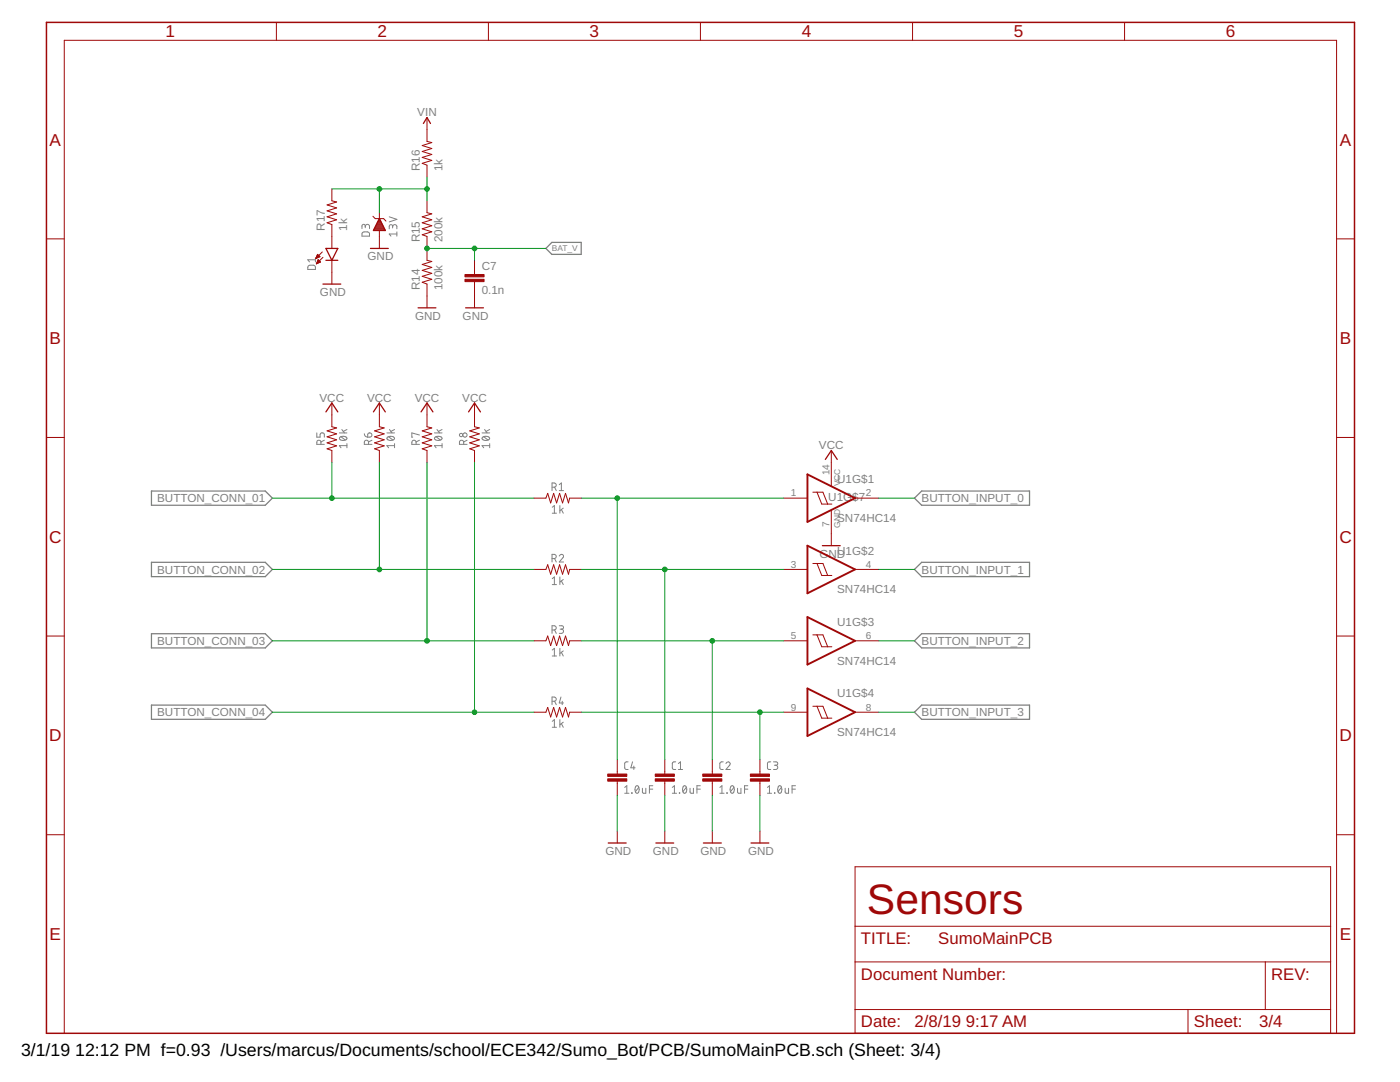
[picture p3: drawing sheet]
<svg xmlns="http://www.w3.org/2000/svg" width="279mm" height="216mm" viewBox="0 0 279 216" stroke-linecap="round" stroke-linejoin="round" font-family="sans-serif">
<g fill="none" stroke="#808080" stroke-width=".2">
<path d="M61.6 53l.2-.1 .9 .1 .2 .2v.6h-1.5zM62.9 51.4v.9M62.9 51.8h-1.5l.4 .5M72.3 46.4l.3-.1h.9l.2 .2v.6h-1.5zM72.9 45.2a.42 .42 0 0 1 .4-.4 .42 .42 0 0 1 .4 .4v.4M72.9 45.4v-.4l-.4-.2-.2 .2-.1 .6M77.7 43.3l1.5 .5-1.5 .5M78.4 45.2a.42 .42 0 0 1 .4-.4 .42 .42 0 0 1 .4 .4v.5M78.4 45.5l-.1-.5-.3-.2-.3 .2v.7M79.2 46.7h-1.5l.3 .4M79.2 46.3v.8M63.2 86.4v.8h.7v-.5a.43 .43 0 0 1 .4-.3 .43 .43 0 0 1 .4 .3v.5"/>
<path d="M64.1 88.7v-.4a.41 .41 0 0 0-.5-.5 .41 .41 0 0 0-.4 .5v.4h1.5M64.7 87.8l-.6 .4M67.7 86.4h1.5M67.8 87.2a.94 .94 0 0 1 1.4 .3 .88 .88 0 0 1-1.5 0zM68.1 87.1l.8 .7M68.2 85.7l.5 .7M69.2 88.9h-1.5l.4 .4M69.2 88.5v.8M69.2 85.7l-.7 .4M72.7 86.6l.1 .4 .6 .2M73.5 86.5a.43 .43 0 0 1 .7 .1 .43 .43 0 0 1-.4 .6h-.4zM73.6 88.7v-.4a.42 .42 0 0 0-.5-.5 .42 .42 0 0 0-.4 .5v.4h1.5"/>
<path d="M74.2 87.8l-.6 .4M77.2 86.4h1.5M77.3 87.2a.96 .96 0 0 1 1.4 .3 .9 .9 0 0 1-1.5 0zM77.6 87.1l.8 .7M77.7 85.7l.5 .7M78.7 88.9h-1.5l.4 .4M78.7 88.5v.8M78.7 85.7l-.7 .4M83 88.7v-.4a.42 .42 0 0 0-.4-.5 .42 .42 0 0 0-.4 .5v.4h1.5M83.7 86.8l-1.5-.4v.8h.2M83.7 87.8l-.7 .4M86.7 86.4h1.5"/>
<path d="M86.8 87.2a.84 .84 0 0 1 1.4 .4 .97 .97 0 0 1-1.5-.1zM87 87.1l.9 .7M87.2 85.7l.5 .7M88.2 88.9h-1.5l.3 .4M88.2 88.5v.8M88.2 85.7l-.7 .4M92.5 88.7v-.4a.42 .42 0 0 0-.4-.5 .42 .42 0 0 0-.4 .5v.4h1.5M93.2 87.8l-.7 .4M96.2 86.4h1.5M96.3 87.2a.96 .96 0 0 1 1.4 .3 .9 .9 0 0 1-1.5 0zM96.5 87.1l.9 .7M96.7 85.7l.5 .7"/>
<path d="M97.7 88.9h-1.5l.3 .4M97.7 88.5v.8M97.7 85.7l-.7 .4M110.2 97.2h.4a.42 .42 0 0 0 .4-.4 .42 .42 0 0 0-.4-.4h-.4v1.5M110.7 97.2l.3 .7M111.6 96.7l.4-.3v1.5M111.6 97.9h.9M110.2 111.5h.4a.42 .42 0 0 0 .4-.5 .42 .42 0 0 0-.4-.4h-.4v1.5M110.2 101.2l.4-.3v1.5M110.2 115.5l.4-.4v1.5M110.2 102.4h.9M110.2 116.6h.9"/>
<path d="M110.7 111.5l.3 .6M111.6 111a.42 .42 0 0 1 .6-.4 .42 .42 0 0 1 .1 .7l-.7 .8h.9M111.7 100.9v1.5M111.7 115.1v1.5M112 101.7l.4 .7M112 115.9l.4 .7M112.4 101.4l-.7 .5M112.4 115.6l-.7 .5M110.2 125.7h.4a.42 .42 0 0 0 .4-.4 .42 .42 0 0 0-.4-.4h-.4v1.5M110.2 139.9h.4a.42 .42 0 0 0 .4-.4 .42 .42 0 0 0-.4-.4h-.4v1.5M110.2 129.7l.4-.3v1.5M110.2 130.9h.9"/>
<path d="M110.7 125.7l.3 .7M110.7 139.9l.3 .7M111.6 124.9h.7l.2 .2-.2 .4h-.5M111.7 129.4v1.5M112 139.1l-.4 1.2h.9M112 125.5a.42 .42 0 0 1 .5 .5 .42 .42 0 0 1-.5 .4h-.4M112 130.2l.4 .7M112.2 139.9v.7M112.4 129.9l-.7 .5M110.2 143.9l.4-.3v1.5M110.2 145.1h.9M111.7 143.6v1.5"/>
<path d="M112 144.4l.4 .7M112.4 144.1l-.7 .5M124.7 158.3h.8M124.7 157.1l.4-.3v1.5M125.3 152l-.4 .1-.2 .3v.9l.2 .2h.4M126.1 158.2l.1 .1zM126.2 152l-.3 1.2h.8M126.5 152.9v.6M126.9 156.9l.2-.1a.88 .88 0 0 1 0 1.5 .93 .93 0 0 1-.2-1.4zM127.5 157.1l-.7 .8M128.2 157.3v.8l.3 .2h.4v-1M129.6 157.5h.7"/>
<path d="M130.3 156.8h-.7v1.5M134.2 157.1l.4-.3v1.5M134.2 158.3h.8M134.9 152l-.5 .1-.2 .3v.9l.2 .2h.5M135.4 153.5h.8M135.4 152.4l.4-.4v1.5M135.6 158.2l.1 .1zM136.4 156.9l.2-.1a.88 .88 0 0 1 0 1.5 .96 .96 0 0 1-.2-1.4zM137 157.1l-.7 .8M137.7 157.3v.8l.3 .2h.4v-1M139.1 157.5h.7M139.8 156.8h-.7v1.5"/>
<path d="M143.7 158.3h.8M143.7 157.1l.4-.3v1.5M144.3 152l-.4 .1-.2 .3v.9l.2 .2h.4M144.9 152.4a.41 .41 0 0 1 .6-.4 .41 .41 0 0 1 .1 .7l-.7 .8h.8M145.1 158.2v.1zM145.9 156.9l.2-.1a.88 .88 0 0 1 0 1.5 .93 .93 0 0 1-.2-1.4zM146.5 157.1l-.7 .8M147.2 157.3v.8l.2 .2h.5v-1M148.6 157.5h.6M149.2 156.8h-.6v1.5M153.2 158.3h.8M153.2 157.1l.4-.3v1.5"/>
<path d="M153.8 152l-.4 .1-.2 .3v.9l.2 .2h.4M154.4 152l.6 .1 .2 .2-.2 .4h-.5M154.6 158.2v.1zM154.8 152.7a.42 .42 0 0 1 .4 .4 .42 .42 0 0 1-.4 .4h-.4M155.4 156.9l.2-.1a.88 .88 0 0 1 0 1.5 .96 .96 0 0 1-.2-1.4zM156 157.1l-.7 .8M156.7 157.3v.8l.3 .2h.4v-1M158.1 157.5h.6M158.7 156.8h-.6v1.5"/>
<circle cx="92" cy="86.8" r=".34"/>
<circle cx="92.8" cy="86.8" r=".43"/>
</g>
<path d="M110.1 48.4h5.9v2.4h-5.9l-1.2-1.2zM30.2 98h22.7l1.5 1.4-1.5 1.4h-22.7zM182.5 99.4l1.4-1.4h21.6v2.8h-21.6zM30.2 112.2h22.7l1.5 1.4-1.5 1.5h-22.7zM182.5 113.6l1.4-1.4h21.6v2.9h-21.6zM30.2 126.4h22.7l1.5 1.5-1.5 1.4h-22.7zM182.5 127.9l1.4-1.5h21.6v2.9h-21.6zM30.2 140.7h22.7l1.5 1.4-1.5 1.4h-22.7zM182.5 142.1l1.4-1.4h21.6v2.8h-21.6z" fill="none" stroke="#808080" stroke-width=".25"/>
<path d="M161.1 94.7l9.5 4.7-9.5 4.7zM161.1 108.9l9.5 4.7-9.5 4.8zM161.1 123.1l9.5 4.8-9.5 4.7zM161.1 137.4l9.5 4.7-9.5 4.8z" fill="none" stroke="#9f0808" stroke-width=".38"/>
<g fill="none" stroke="#9f0808" stroke-width=".2">
<path d="M55.2 4.5v3.5M97.5 4.5v3.5M139.8 4.5v3.5M182.1 4.5v3.5M224.4 4.5v3.5M66.2 37.7v2.4l1 .2-1.9 .6 1.9 .6-1.9 .6 1.9 .6-1.9 .6 1.9 .6-1.9 .5 .9 .4v4.8M85.2 23.5v4.7l1 .2-1.9 .6 1.9 .6-1.9 .6 1.9 .6-1.9 .6 1.9 .6-1.9 .6 .9 .4v2.3M9.3 47.7h3.5M63.1 51.5h.1M63.1 51.4h.4M63.2 51.3h.5M63.2 52.6h.1"/>
<path d="M63.2 51.2h.6M63.2 52.5h.3M63.2 51.1h.5M63.2 52.4h.6M63.3 50.9h.3M63.3 52.3h.6M63.4 50.8h.1M63.4 52.2h.4M63.4 50.8l.5 .4-.9 .4zM63.4 52h.3M63.4 51.9h.2M63.5 51.8l-.4 .8"/>
<path d="M63.5 51.8l.5 .5M63.5 51.8h.1M64 52.3l-.9 .3M64.3 50.3l-1.3 1.3M64.5 51.4l-1.4 1.2M66.2 51.9v4.8M74.4 43.2l.5 .4h1.7l.4 .5M75.7 42.4v1.2M75.7 46v3.6M85.2 40.1v2.3l1 .3-1.9 .6 1.9 .6-1.9 .5 1.9 .6-1.9 .7 1.9 .5-1.9 .6 .9 .4v4.7l1 .3-1.9 .6 1.9 .6-1.9 .6 1.9 .5-1.9 .6 1.9 .6-1.9 .6 .9 .4v4.7M94.7 51.9v2.9M94.7 56.2v5.2"/>
<path d="M266.7 47.7h3.6M9.3 87.3h3.5M66.2 80.4v4.8l1 .2-1.9 .6 1.9 .6-1.9 .6 1.9 .6-1.9 .6 1.9 .6-1.9 .6 .9 .3v2.4M75.7 80.4v4.8l1 .2-1.9 .6 1.9 .6-1.9 .6 1.9 .6-1.9 .6 1.9 .6-1.9 .6 .9 .3v2.4M85.2 80.4v4.8l1 .2-1.9 .6 1.9 .6-1.9 .6 1.9 .6-1.9 .6 1.9 .6-1.9 .6 .9 .3v2.4M94.7 80.4v4.8l1 .2-2 .6 2 .6-2 .6 2 .6-2 .6 2 .6-2 .6 1 .3v2.4M106.6 99.4h2.3l.4-1 .6 2 .6-2 .6 2 .6-2 .6 2 .6-2 .6 2 .2-1h2.4M156.4 99.4h4.7M162.2 98.2h2l1 2.4M163 98.2l1 2.4h2M165.9 89.9v7.1M170.6 99.4h4.8"/>
<path d="M266.7 87.3h3.6M106.6 113.6h2.3l.4-.9 .6 1.9 .6-1.9 .6 1.9 .6-1.9 .6 1.9 .6-1.9 .6 1.9 .2-1h2.4M156.4 113.6h4.7M162.2 112.4h2l1 2.4M163 112.4l1 2.4h2M165.9 101.8v7.1M170.6 113.6h4.8M9.3 126.9h3.5M106.6 127.9h2.3l.4-1 .6 1.9 .6-1.9 .6 1.9 .6-1.9 .6 1.9 .6-1.9 .6 1.9 .2-.9h2.4M156.4 127.9h4.7M162.2 126.7h2l1 2.4M163 126.7l1 2.4h2"/>
<path d="M170.6 127.9h4.8M266.7 126.9h3.6M106.6 142.1h2.3l.4-.9 .6 1.9 .6-1.9 .6 1.9 .6-1.9 .6 1.9 .6-1.9 .6 1.9 .2-1h2.4M123.2 151.6v2.9M123.2 155.9v2.8M132.7 151.6v2.9M132.7 155.9v2.8M142.2 151.6v2.9M142.2 155.9v2.8M151.7 151.6v2.9M151.7 155.9v2.8M156.4 142.1h4.7"/>
<path d="M162.2 140.9h2l1 2.4M163 140.9l1 2.4h2M170.6 142.1h4.8M9.3 166.6h3.5M123.2 165.8v2.4M132.7 165.8v2.4M142.2 165.8v2.4M151.7 165.8v2.4M170.6 173h95v33.2h-95zM266.7 166.6h3.6M170.6 191.9h95M170.6 184.8h95"/>
<path d="M252.5 191.9v9.5M12.8 206.2v-198.2h253.9v198.2M170.6 201.4h95M237.1 201.4v4.8"/>
</g>
<g fill="#9f0808" stroke="#9f0808" stroke-width=".2">
<path d="M130.8 155.4h3.8v.5h-3.8z"/>
<path d="M130.8 154.5h3.8v.4h-3.8z"/>
<path d="M140.3 155.4h3.8v.5h-3.8z"/>
<path d="M140.3 154.5h3.8v.4h-3.8z"/>
<path d="M149.8 155.4h3.8v.5h-3.8z"/>
<path d="M149.8 154.5h3.8v.4h-3.8z"/>
<path d="M121.3 155.4h3.8v.5h-3.8z"/>
<path d="M121.3 154.5h3.8v.4h-3.8z"/>
<path d="M92.8 55.7h3.8v.5h-3.8z"/>
<path d="M92.8 54.8h3.8v.4h-3.8z"/>
</g>
<g fill="none" stroke="#9f0808" stroke-width=".25">
<path d="M84.5 24.6l.7-1.1 .7 1.1M64.5 56.7h3.5M65 49.6h2.4l-1.2 2.3zM65 51.9h2.4M73.9 49.6h3.6M74.6 45.9h2.3M74.7 45.7h2.1M74.8 45.5h1.8M74.9 45.3h1.7M75 45.1h1.5M75.1 44.9h1.2M75.2 44.7h1"/>
<path d="M75.3 44.5h.8M75.4 44.3h.6M75.5 44.1h.4M75.6 43.9h.2M75.7 43.6l1.2 2.4h-2.4zM75.7 43.6h.1M83.4 61.4h3.6M92.9 61.4h3.6M65 82.2l1.2-1.8 1.2 1.8M74.5 82.2l1.2-1.8 1.2 1.8M84 82.2l1.2-1.8 1.2 1.8M93.5 82.2l1.2-1.8 1.2 1.8"/>
<path d="M164.7 91.7l1.2-1.8 1.2 1.8M164.1 108.9h3.6M121.4 168.2h3.6M130.9 168.2h3.6M140.4 168.2h3.6M149.9 168.2h3.5"/>
</g>
<path d="M9.3 4.5h261v201.7h-261z" fill="none" stroke="#9f0808" stroke-width=".3"/>
<g fill="none" stroke="#099523" stroke-width=".2">
<path d="M66.2 37.7h19M75.7 37.7v4.7M85.2 35.3v4.8M85.2 49.6h23.7M94.7 49.6v2.3M54.4 99.4h52.2M66.2 92.3v7.1M75.7 92.3v21.3M85.2 92.3v35.6M94.7 92.3v49.8M116.1 99.4h40.3M123.2 99.4v52.2"/>
<path d="M175.4 99.4h7.1M54.4 113.6h52.2M116.1 113.6h40.3M132.7 113.6v38M175.4 113.6h7.1M54.4 127.9h52.2M116.1 127.9h40.3M142.2 127.9v23.7M175.4 127.9h7.1M54.4 142.1h52.2M116.1 142.1h40.3M123.2 158.7v7.1"/>
<path d="M132.7 158.7v7.1M142.2 158.7v7.1M151.7 142.1v9.5M151.7 158.7v7.1M175.4 142.1h7.1"/>
</g>
<g fill="#099523" stroke="#099523" stroke-width=".2">
<circle cx="123.2" cy="99.4" r=".47"/>
<circle cx="132.7" cy="113.6" r=".47"/>
<circle cx="142.2" cy="127.9" r=".47"/>
<circle cx="151.7" cy="142.1" r=".47"/>
<circle cx="66.2" cy="99.4" r=".47"/>
<circle cx="75.7" cy="113.6" r=".47"/>
<circle cx="85.2" cy="127.9" r=".47"/>
<circle cx="94.7" cy="142.1" r=".47"/>
<circle cx="94.7" cy="49.6" r=".47"/>
<circle cx="85.2" cy="49.6" r=".47"/>
<circle cx="85.2" cy="37.7" r=".47"/>
<circle cx="75.7" cy="37.7" r=".47"/>
</g>
<text font-size="8.5" fill="#9f0808" x="173" y="182.4">Sensors</text>
<g font-size="3.5">
<text x="4.2" y="210.7">3/1/19</text>
<text x="15" y="210.7">12:12 PM f=0.93 /Users/marcus/Documents/school/ECE342/Sumo_Bot/PCB/SumoMainPCB.sch (Sheet: 3/4)</text>
</g>
<g font-size="3.4" fill="#9f0808">
<text x="33" y="7.5">1</text>
<text x="75.4" y="7.5">2</text>
<text x="117.7" y="7.5">3</text>
<text x="160" y="7.5">4</text>
<text x="202.3" y="7.5">5</text>
<text x="244.6" y="7.5">6</text>
<text x="9.9" y="29.1">A</text>
<text x="267.4" y="29.1">A</text>
<text x="9.9" y="68.7">B</text>
<text x="267.4" y="68.7">B</text>
<text x="9.8" y="108.3">C</text>
<text x="267.3" y="108.3">C</text>
<text x="9.8" y="147.9">D</text>
<text x="267.3" y="147.9">D</text>
<text x="9.9" y="187.6">E</text>
<text x="267.4" y="187.6">E</text>
</g>
<g font-size="3.3" fill="#9f0808">
<text x="171.8" y="188.4">TITLE:</text>
<text x="187.3" y="188.4">SumoMainPCB</text>
<text x="171.8" y="195.5">Document Number:</text>
<text x="253.7" y="195.5">REV:</text>
<text x="171.8" y="205">Date:</text>
<text x="182.5" y="205">2/8/19</text>
<text x="192.7" y="205">9:17 AM</text>
<text x="238.3" y="205">Sheet:</text>
<text x="251.3" y="205">3/4</text>
</g>
<g font-size="2.3" fill="#808080">
<text x="83.3" y="23.2">VIN</text>
<text x="83.8" y="34.1" transform="rotate(-90 83.8 34.1)">R16</text>
<text x="88.3" y="34.1" transform="rotate(-90 88.3 34.1)">1k</text>
<text x="64.8" y="46" transform="rotate(-90 64.8 46)">R17</text>
<text x="69.3" y="46" transform="rotate(-90 69.3 46)">1k</text>
<text x="73.3" y="51.9">GND</text>
<text x="83.8" y="48.4" transform="rotate(-90 83.8 48.4)">R15</text>
<text x="88.3" y="48.4" transform="rotate(-90 88.3 48.4)">200k</text>
<text x="96.1" y="54">C7</text>
<text x="63.9" y="59.1">GND</text>
<text x="83.8" y="57.9" transform="rotate(-90 83.8 57.9)">R14</text>
<text x="88.3" y="57.9" transform="rotate(-90 88.3 57.9)">100k</text>
<text x="96.1" y="58.7">0.1n</text>
<text x="82.8" y="63.8">GND</text>
<text x="92.3" y="63.8">GND</text>
<text x="63.8" y="80.2">VCC</text>
<text x="73.3" y="80.2">VCC</text>
<text x="82.8" y="80.2">VCC</text>
<text x="92.2" y="80.2">VCC</text>
<text x="163.4" y="89.7">VCC</text>
<text x="31.4" y="100.2">BUTTON_CONN_01</text>
<text x="165.3" y="100">U1G$7</text>
<text x="167.1" y="96.4">U1G$1</text>
<text x="183.9" y="100.2">BUTTON_INPUT_0</text>
<text x="167.1" y="104.1">SN74HC14</text>
<text x="163.5" y="111.3">GND</text>
<text x="167.1" y="110.7">U1G$2</text>
<text x="31.4" y="114.5">BUTTON_CONN_02</text>
<text x="167.1" y="118.4">SN74HC14</text>
<text x="183.9" y="114.5">BUTTON_INPUT_1</text>
<text x="167.1" y="124.9">U1G$3</text>
<text x="31.4" y="128.7">BUTTON_CONN_03</text>
<text x="183.9" y="128.7">BUTTON_INPUT_2</text>
<text x="167.1" y="132.6">SN74HC14</text>
<text x="31.4" y="142.9">BUTTON_CONN_04</text>
<text x="167.1" y="139.1">U1G$4</text>
<text x="183.9" y="142.9">BUTTON_INPUT_3</text>
<text x="167.1" y="146.9">SN74HC14</text>
<text x="120.8" y="170.6">GND</text>
<text x="130.3" y="170.6">GND</text>
<text x="139.8" y="170.6">GND</text>
<text x="149.3" y="170.6">GND</text>
</g>
<g font-size="2" fill="#808080">
<text x="165.6" y="94.8" transform="rotate(-90 165.6 94.8)">14</text>
<text x="157.8" y="99.1">1</text>
<text x="172.8" y="99.1">2</text>
<text x="165.6" y="105.1" transform="rotate(-90 165.6 105.1)">7</text>
<text x="157.8" y="113.3">3</text>
<text x="172.8" y="113.3">4</text>
<text x="157.8" y="127.5">5</text>
<text x="172.8" y="127.5">6</text>
<text x="157.8" y="141.8">9</text>
<text x="172.8" y="141.8">8</text>
</g>
<g font-size="1.7" fill="#808080">
<text x="110.1" y="50.2">BAT_V</text>
<text x="167.7" y="97" transform="rotate(-90 167.7 97)">VCC</text>
<text x="167.7" y="105.3" transform="rotate(-90 167.7 105.3)">GND</text>
</g>
</svg>
